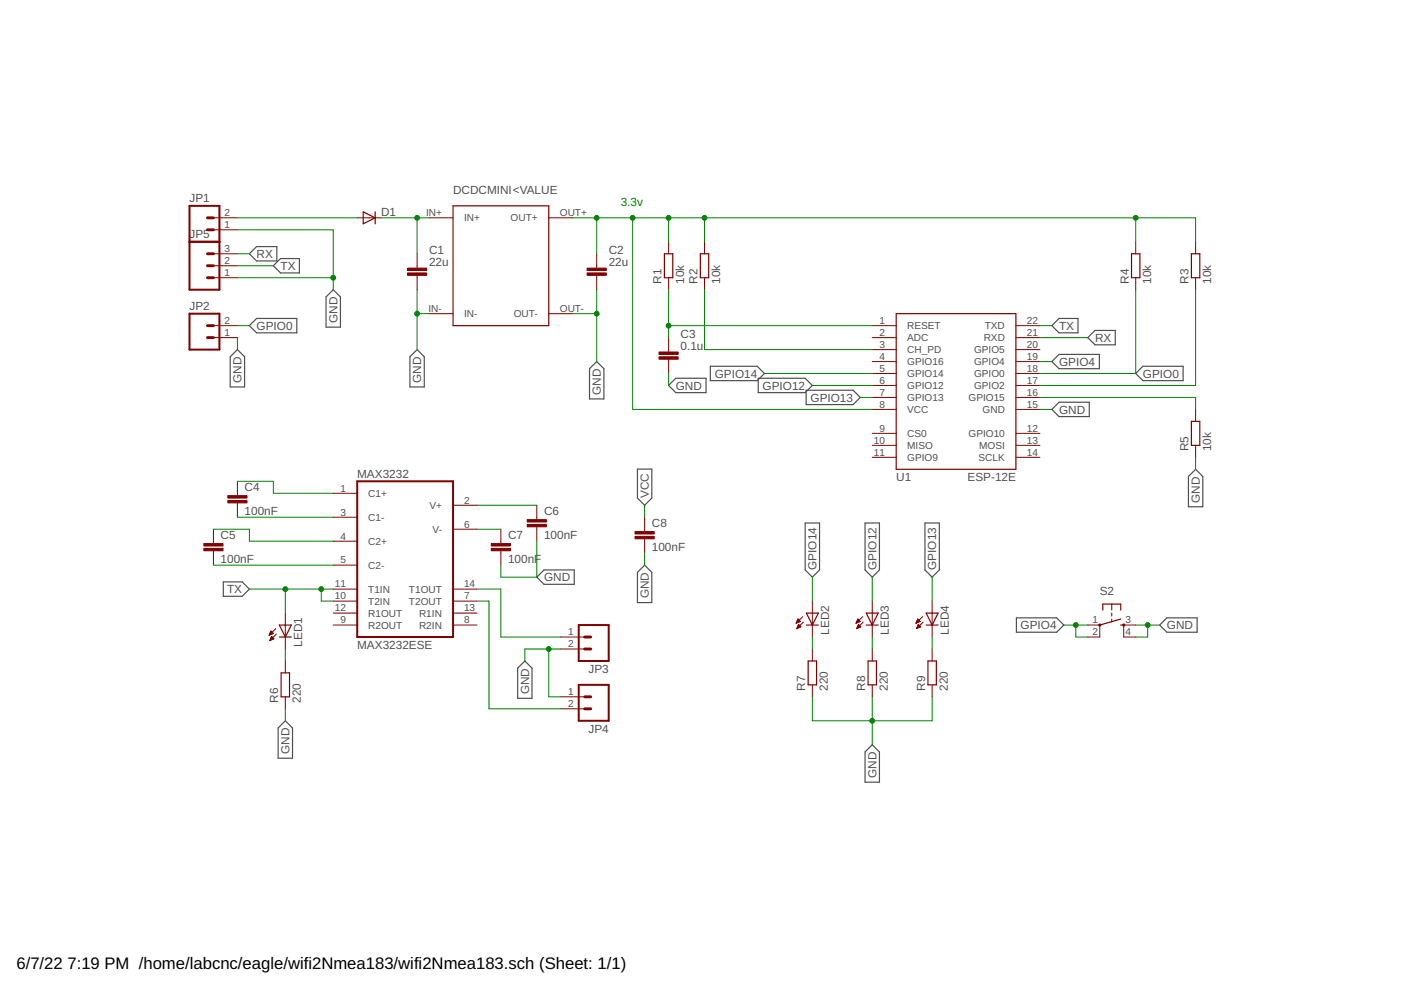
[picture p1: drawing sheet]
<svg xmlns="http://www.w3.org/2000/svg" width="297mm" height="210mm" viewBox="0 0 297 210" stroke-linecap="round" stroke-linejoin="round" font-family="sans-serif">
<g fill="none" stroke="#505050" stroke-width=".25">
<path d="M52.9 53.8l1.5-1.5h4.3v3h-4.3zM58 56.3l1.5-1.5h4v3.1h-4zM48.8 75.6l1.5-1.5 1.6 1.5v6.4h-3.1zM54.4 67.5h8.5v3.1h-8.5l-1.5-1.6zM70.7 61.4l1.5 1.5v6.5h-3.1v-6.5zM88.4 74.1l1.6 1.5v6.4h-3.1v-6.4zM125 78.2l1.5-1.5 1.5 1.5v6.4h-3zM150.6 77.7h9.9l1.6 1.5-1.6 1.5h-9.9zM223 76.7l1.5-1.6h8.6v3.1h-8.6zM224.5 67.5h4.1v3.1h-4.1l-1.5-1.6zM230.6 71.6l1.6-1.5h4.3v3h-4.3zM240.8 79.2l1.5-1.5h8.5v3h-8.5z"/>
<path d="M135.1 99.5h3.1v6.1l-1.5 1.5-1.6-1.5zM143.3 80.2h6.4v3h-6.4l-1.5-1.5zM160.8 80.2h9.9l1.5 1.5-1.5 1.5h-9.9zM170.9 82.7h10l1.5 1.6-1.5 1.5h-10zM223 86.8l1.5-1.5h6.4v3h-6.4zM253.5 99.5l1.5 1.5v6.4h-3v-6.4zM136.7 119.8l1.5 1.5v6.5h-3.1v-6.5zM170.7 110.9h3.1v9.9l-1.6 1.6-1.5-1.6zM183.4 110.9h3.1v9.9l-1.6 1.6-1.5-1.6zM196.1 110.9h3.1v9.9l-1.6 1.6-1.5-1.6zM47.3 123.4h4.1l1.5 1.5-1.5 1.5h-4.1zM113.8 122.4l1.5-1.6h6.5v3.1h-6.5z"/>
<path d="M215.5 131h8.5l1.6 1.5-1.6 1.5h-8.5zM245.9 132.5l1.5-1.5h6.4v3h-6.4zM60.5 152.8l1.5 1.5v6.5h-3v-6.5zM109.7 141.7l1.6-1.6 1.5 1.6v6.4h-3.1zM184.9 157.9l1.6 1.5v6.4h-3.1v-6.4z"/>
</g>
<g fill="none" stroke="#800000" stroke-width=".25">
<path d="M77 44.9l2.5 1.3-2.5 1.3zM79.5 44.9v2.6M96.1 43.6h20.3v25.4h-20.3zM140.9 53.8h1.7v5.1h-1.7zM148.5 53.8h1.8v5.1h-1.8zM239.9 53.8h1.8v5.1h-1.8zM252.6 53.8h1.8v5.1h-1.8zM190 66.5h25.4v33h-25.4zM252.6 89.3h1.8v5.1h-1.8zM59.2 132.5h2.6l-1.3 2.6zM59.2 135.1h2.6M171 132.5h2.5"/>
<path d="M171 130h2.5l-1.3 2.5zM183.7 132.5h2.5M183.7 130h2.5l-1.3 2.5zM196.4 132.5h2.5M196.4 130h2.5l-1.3 2.5zM233.8 129.3v-1.2h3.8v1.2M237.6 132.5h.7M237.6 131.3l-4.4 1.2M59.6 142.7h1.8v5h-1.8zM171.3 140.1h1.8v5.1h-1.8zM184 140.1h1.8v5.1h-1.8zM196.7 140.1h1.8v5.1h-1.8z"/>
</g>
<g fill="none" stroke="#800000" stroke-width=".21">
<path d="M45.3 46.2h5M45.3 48.7h5M45.3 58.9h5M45.3 56.3h5M45.3 53.8h5M75.7 46.2h5.1M88.4 53.8v3.1M88.4 58.4v3M91 46.2h5.1M116.4 46.2h5M126.5 53.8v3.1M126.5 58.4v3"/>
<path d="M141.8 51.3v2.5M141.8 58.9v2.5M149.4 51.3v2.5M149.4 58.9v2.5M240.8 51.3v2.5M240.8 58.9v2.5M253.5 51.3v2.5M253.5 58.9v2.5M45.3 69h5M45.3 71.6h5M91 66.5h5.1M116.4 66.5h5"/>
<path d="M141.8 71.6v3M141.8 76.2v3M184.9 69h5.1M184.9 71.6h5.1M184.9 74.1h5.1M184.9 76.7h5.1M184.9 79.2h5.1M215.4 69h5.1M215.4 71.6h5.1M215.4 74.1h5.1M215.4 76.7h5.1M215.4 79.2h5.1"/>
<path d="M184.9 81.7h5.1M184.9 84.3h5.1M184.9 86.8h5.1M184.9 97h5.1M184.9 91.9h5.1M184.9 94.4h5.1M215.4 81.7h5.1M215.4 84.3h5.1M215.4 86.8h5.1M215.4 97h5.1M215.4 91.9h5.1M215.4 94.4h5.1"/>
<path d="M253.5 86.8v2.5M253.5 94.4v2.6M45.3 112.2v3.1M45.3 116.8v3M50.3 102v3.1M50.3 106.6v3.1M70.7 104.6h5M70.7 109.7h5M70.7 114.7h5M70.7 119.8h5M96.1 107.1h5M96.1 112.2h5"/>
<path d="M106.2 112.2v3.1M106.2 116.8v3M113.8 107.1v3.1M113.8 111.7v3M136.7 109.7v3M136.7 114.2v3.1M57.1 134.6h.1M57.1 134.5h.3M57.2 134.4h.5M57.2 134.3h.7M57.2 135.7h.2M57.3 135.6h.4"/>
<path d="M57.3 134.2h.5M57.3 134h.4M57.3 135.5h.7M57.4 135.4h.6M57.4 133.9h.2M57.4 133.8l.6 .5-.9 .4zM57.4 135.2h.5M57.5 135.1h.3M57.6 135h.1M57.6 134.9l.5 .5-.9 .4zM58.5 133.3l-1.4 1.4M58.6 134.4l-1.4 1.4"/>
<path d="M60.5 130v7.6M70.7 124.9h5M70.7 127.4h5M70.7 130h5M70.7 132.5h5M96.1 124.9h5M96.1 127.4h5M96.1 130h5M96.1 132.5h5M118.9 135.1h5.1M118.9 137.6h5.1M168.8 132.1h.1"/>
<path d="M168.9 132h.3M168.9 131.8h.6M169 131.7h.7M169 133.2h.2M169 131.6h.5M169 133.1h.4M169.1 131.5h.3M169.1 132.9h.6M169.1 131.4h.2M169.1 132.8h.6M169.2 131.3l-.4 .8M169.2 131.3l.5 .5-.9 .3"/>
<path d="M169.2 131.3h.1M169.2 132.7h.4M169.2 132.6h.3M169.3 132.5h.1M169.3 132.4l.5 .5-.9 .4zM170.2 130.7l-1.4 1.4M170.3 131.9l-1.4 1.4M172.2 127.4v7.7M172.2 137.6v2.5M181.5 132.1h.1M181.6 132h.3M181.6 131.8h.6"/>
<path d="M181.7 131.7h.7M181.7 133.2h.1M181.7 131.6h.5M181.7 133.1h.4M181.8 131.5h.3M181.8 132.9h.6M181.8 131.4h.2M181.8 132.8h.6M181.9 131.3h.1M181.9 132.7h.4M181.9 131.3l-.4 .8M181.9 131.3l.5 .5-.9 .3"/>
<path d="M181.9 132.6h.3M182 132.5h.1M182 132.4l.5 .5-.9 .4zM182.9 130.7l-1.4 1.4M183 131.9l-1.4 1.4M184.9 127.4v7.7M184.9 137.6v2.5M194.2 132.1h.1M194.3 132h.3M194.3 131.8h.6M194.4 131.7h.7M194.4 133.2h.1"/>
<path d="M194.4 131.6h.5M194.4 133.1h.4M194.5 131.5h.3M194.5 132.9h.6M194.5 131.4h.2M194.5 132.8h.6M194.6 132.7h.4M194.6 131.3h.1M194.6 131.3l-.4 .8M194.6 131.3l.5 .5-.9 .3M194.6 132.6h.3M194.7 132.5h.1"/>
<path d="M194.7 132.4l.5 .5-.9 .4zM195.6 130.7l-1.4 1.4M195.7 131.9l-1.4 1.4M197.6 127.4v7.7M197.6 137.6v2.5M230.6 132.5h2.6v2.6h-2.6M235.7 128.1v1.2M235.7 130v.6M235.7 131.3v.6M240.8 132.5h-2.5v2.6h2.5M60.5 140.1v2.6M60.5 147.7v2.6"/>
<path d="M118.9 147.7h5.1M118.9 150.3h5.1M172.2 145.2v2.5M184.9 145.2v2.5M197.6 145.2v2.5"/>
</g>
<g fill="none" stroke="#800000" stroke-width=".42">
<path d="M40.2 43.6h6.3v17.8h-6.3zM40.2 51.3h6.3M40.2 66.5h6.3v7.6h-6.3zM75.7 102h20.4v33.1h-20.4zM122.7 132.5h6.4v7.6h-6.4zM122.7 145.2h6.4v7.6h-6.4z"/>
<circle cx="233.2" cy="132.5" r=".13"/>
<circle cx="238.3" cy="132.5" r=".13"/>
</g>
<path d="M44 46.2h1.3M44 48.7h1.3M44 53.8h1.3M44 56.3h1.3M44 58.9h1.3M44 69h1.3M44 71.6h1.3M124 137.6h1.2M124 135.1h1.2M124 150.3h1.2M124 147.7h1.2" fill="none" stroke="#800000" stroke-width=".61"/>
<g fill="#800000" stroke="#800000" stroke-width=".21">
<path d="M86.4 57.9h4.1v.5h-4.1z"/>
<path d="M86.4 56.9h4.1v.5h-4.1z"/>
<path d="M124.5 57.9h4v.5h-4z"/>
<path d="M124.5 56.9h4v.5h-4z"/>
<path d="M139.7 75.6h4.1v.6h-4.1z"/>
<path d="M139.7 74.6h4.1v.5h-4.1z"/>
<path d="M48.3 106.1h4.1v.5h-4.1z"/>
<path d="M48.3 105.1h4.1v.5h-4.1z"/>
<path d="M43.2 116.3h4.1v.5h-4.1z"/>
<path d="M43.2 115.3h4.1v.5h-4.1z"/>
<path d="M111.8 111.2h4v.5h-4z"/>
<path d="M111.8 110.2h4v.5h-4z"/>
<path d="M104.2 116.3h4v.5h-4z"/>
<path d="M104.2 115.3h4v.5h-4z"/>
<path d="M134.6 113.7h4.1v.5h-4.1z"/>
<path d="M134.6 112.7h4.1v.5h-4.1z"/>
</g>
<g fill="none" stroke="#008000" stroke-width=".21">
<path d="M50.3 46.2h25.4M50.3 48.7h20.4v12.7M50.3 58.9h20.4M50.3 53.8h2.6M50.3 56.3h7.7M80.8 46.2h10.2M88.4 46.2v7.6M121.4 46.2h132.1v5.1M126.5 46.2v7.6M134.1 46.2v40.6h50.8M141.8 46.2v5.1M149.4 46.2v5.1"/>
<path d="M240.8 46.2v5.1M50.3 71.6v2.5M50.3 69h2.6M88.4 61.4v12.7M88.4 66.5h2.6M121.4 66.5h5.1M126.5 61.4v15.3M141.8 61.4v10.2M141.8 79.2v2.5M141.8 69h43.1M149.4 61.4v12.7h35.5M162.1 79.2h22.8"/>
<path d="M220.5 71.6h10.1M220.5 69h2.5M220.5 76.7h2.5M240.8 61.4v17.8h-20.3M253.5 61.4v20.3h-33M172.2 81.7h12.7M182.4 84.3h2.5M220.5 84.3h33v2.5M220.5 86.8h2.5M253.5 97v2.5M45.3 112.2h7.6v2.5h17.8M45.3 119.8h25.4"/>
<path d="M50.3 109.7h20.4M50.3 102h7.7v2.6h12.7M101.1 107.1h12.7M101.1 112.2h5.1M113.8 114.7v7.7h-7.6v-2.6M136.7 107.1v2.6M136.7 117.3v2.5M52.9 124.9h17.8M60.5 124.9v5.1M60.5 137.6v2.5M68.1 124.9v2.5h2.6M101.1 124.9h5.1v10.2h12.7"/>
<path d="M101.1 127.4h2.6v22.9h15.2M116.4 137.6v10.1h2.5M118.9 137.6h-7.6v2.5M172.2 122.4v5M172.2 135.1v2.5M184.9 122.4v5M184.9 135.1v2.5M197.6 122.4v5M197.6 135.1v2.5M225.6 132.5h5M228.1 132.5v2.6h2.5M240.8 132.5h5.1"/>
<path d="M243.3 132.5v2.6h-2.5M60.5 150.3v2.5M172.2 147.7v5.1h25.4v-5.1M184.9 147.7v10.2"/>
</g>
<g fill="#008000" stroke="#008000" stroke-width=".21">
<circle cx="88.4" cy="46.2" r=".51"/>
<circle cx="70.7" cy="58.9" r=".51"/>
<circle cx="88.4" cy="66.5" r=".51"/>
<circle cx="126.5" cy="66.5" r=".51"/>
<circle cx="116.4" cy="137.6" r=".51"/>
<circle cx="184.9" cy="152.8" r=".51"/>
<circle cx="243.3" cy="132.5" r=".51"/>
<circle cx="68.1" cy="124.9" r=".51"/>
<circle cx="60.5" cy="124.9" r=".51"/>
<circle cx="126.5" cy="46.2" r=".51"/>
<circle cx="134.1" cy="46.2" r=".51"/>
<circle cx="141.8" cy="46.2" r=".51"/>
<circle cx="149.4" cy="46.2" r=".51"/>
<circle cx="240.8" cy="46.2" r=".51"/>
<circle cx="141.8" cy="69" r=".51"/>
<circle cx="228.1" cy="132.5" r=".51"/>
</g>
<g font-size="3.5">
<text x="3.5" y="205.4">6/7/22</text>
<text x="14.3" y="205.4">7:19 PM /home/labcnc/eagle/wifi2Nmea183/wifi2Nmea183.sch (Sheet: 1/1)</text>
</g>
<g font-size="2.5" fill="#505050">
<text x="96" y="41.1">DCDCMINI&lt;VALUE</text>
<text x="40.2" y="42.9">JP1</text>
<text x="80.8" y="45.7">D1</text>
<text x="40.2" y="50.5">JP5</text>
<text x="91" y="53.8">C1</text>
<text x="129.1" y="53.8">C2</text>
<text x="54.4" y="54.7">RX</text>
<text x="59.5" y="57.2">TX</text>
<text x="91" y="56.3">22u</text>
<text x="129.1" y="56.3">22u</text>
<text x="40.2" y="65.7">JP2</text>
<text x="140.3" y="60.2" transform="rotate(-90 140.3 60.2)">R1</text>
<text x="145.1" y="60.2" transform="rotate(-90 145.1 60.2)">10k</text>
<text x="147.9" y="60.2" transform="rotate(-90 147.9 60.2)">R2</text>
<text x="152.7" y="60.2" transform="rotate(-90 152.7 60.2)">10k</text>
<text x="239.3" y="60.2" transform="rotate(-90 239.3 60.2)">R4</text>
<text x="244.1" y="60.2" transform="rotate(-90 244.1 60.2)">10k</text>
<text x="252" y="60.2" transform="rotate(-90 252 60.2)">R3</text>
<text x="256.8" y="60.2" transform="rotate(-90 256.8 60.2)">10k</text>
<text x="54.4" y="69.9">GPIO0</text>
<text x="71.5" y="68.5" transform="rotate(-90 71.5 68.5)">GND</text>
<text x="144.3" y="71.6">C3</text>
<text x="224.5" y="69.9">TX</text>
<text x="144.3" y="74.1">0.1u</text>
<text x="224.5" y="77.5">GPIO4</text>
<text x="232.2" y="72.5">RX</text>
<text x="51.2" y="81.2" transform="rotate(-90 51.2 81.2)">GND</text>
<text x="89.3" y="81.2" transform="rotate(-90 89.3 81.2)">GND</text>
<text x="127.4" y="83.7" transform="rotate(-90 127.4 83.7)">GND</text>
<text x="143.3" y="82.6">GND</text>
<text x="151.5" y="80.1">GPIO14</text>
<text x="161.7" y="82.6">GPIO12</text>
<text x="242.3" y="80.1">GPIO0</text>
<text x="171.8" y="85.2">GPIO13</text>
<text x="224.5" y="87.7">GND</text>
<text x="252" y="95.7" transform="rotate(-90 252 95.7)">R5</text>
<text x="256.8" y="95.7" transform="rotate(-90 256.8 95.7)">10k</text>
<text x="75.7" y="101.4">MAX3232</text>
<text x="51.9" y="104.2">C4</text>
<text x="137.6" y="105.6" transform="rotate(-90 137.6 105.6)">VCC</text>
<text x="190" y="102">U1</text>
<text x="205.1" y="102">ESP-12E</text>
<text x="254.4" y="106.6" transform="rotate(-90 254.4 106.6)">GND</text>
<text x="51.9" y="109.3">100nF</text>
<text x="115.3" y="109.3">C6</text>
<text x="138.2" y="111.8">C8</text>
<text x="46.8" y="119.4">100nF</text>
<text x="46.8" y="114.4">C5</text>
<text x="107.7" y="119.4">100nF</text>
<text x="107.7" y="114.4">C7</text>
<text x="115.3" y="114.4">100nF</text>
<text x="138.2" y="116.9">100nF</text>
<text x="48.2" y="125.8">TX</text>
<text x="115.3" y="123.2">GND</text>
<text x="173.1" y="120.8" transform="rotate(-90 173.1 120.8)">GPIO14</text>
<text x="185.8" y="120.8" transform="rotate(-90 185.8 120.8)">GPIO12</text>
<text x="198.5" y="120.8" transform="rotate(-90 198.5 120.8)">GPIO13</text>
<text x="137.6" y="126.9" transform="rotate(-90 137.6 126.9)">GND</text>
<text x="233.2" y="126.2">S2</text>
<text x="64" y="137.1" transform="rotate(-90 64 137.1)">LED1</text>
<text x="75.7" y="137.6">MAX3232ESE</text>
<text x="175.8" y="134.5" transform="rotate(-90 175.8 134.5)">LED2</text>
<text x="188.5" y="134.5" transform="rotate(-90 188.5 134.5)">LED3</text>
<text x="201.2" y="134.5" transform="rotate(-90 201.2 134.5)">LED4</text>
<text x="216.4" y="133.4">GPIO4</text>
<text x="247.4" y="133.4">GND</text>
<text x="124.8" y="142.7">JP3</text>
<text x="59" y="149" transform="rotate(-90 59 149)">R6</text>
<text x="63.8" y="149" transform="rotate(-90 63.8 149)">220</text>
<text x="112.2" y="147.2" transform="rotate(-90 112.2 147.2)">GND</text>
<text x="170.7" y="146.5" transform="rotate(-90 170.7 146.5)">R7</text>
<text x="175.5" y="146.5" transform="rotate(-90 175.5 146.5)">220</text>
<text x="183.4" y="146.5" transform="rotate(-90 183.4 146.5)">R8</text>
<text x="188.2" y="146.5" transform="rotate(-90 188.2 146.5)">220</text>
<text x="196.1" y="146.5" transform="rotate(-90 196.1 146.5)">R9</text>
<text x="200.9" y="146.5" transform="rotate(-90 200.9 146.5)">220</text>
<text x="124.8" y="155.4">JP4</text>
<text x="61.4" y="159.9" transform="rotate(-90 61.4 159.9)">GND</text>
<text x="185.8" y="165" transform="rotate(-90 185.8 165)">GND</text>
</g>
<text font-size="2.5" fill="#008000" x="131.6" y="43.6">3.3v</text>
<g font-size="2.1" fill="#505050">
<text x="47.6" y="45.8">2</text>
<text x="90.3" y="45.8">IN+</text>
<text x="98.4" y="46.9">IN+</text>
<text x="108.3" y="46.9">OUT+</text>
<text x="118.7" y="45.8">OUT+</text>
<text x="47.6" y="48.4">1</text>
<text x="47.6" y="53.4">3</text>
<text x="47.6" y="58.5">1</text>
<text x="47.6" y="56">2</text>
<text x="47.6" y="71.2">1</text>
<text x="47.6" y="68.7">2</text>
<text x="90.9" y="66.1">IN-</text>
<text x="98.4" y="67.3">IN-</text>
<text x="108.9" y="67.3">OUT-</text>
<text x="118.7" y="66.1">OUT-</text>
<text x="186.5" y="68.7">1</text>
<text x="186.5" y="71.2">2</text>
<text x="192.3" y="69.8">RESET</text>
<text x="208.8" y="69.8">TXD</text>
<text x="217.7" y="71.2">21</text>
<text x="217.7" y="68.7">22</text>
<text x="186.5" y="73.8">3</text>
<text x="186.5" y="76.3">4</text>
<text x="192.3" y="72.3">ADC</text>
<text x="192.3" y="74.9">CH_PD</text>
<text x="192.3" y="77.4">GPIO16</text>
<text x="206.5" y="77.4">GPIO4</text>
<text x="206.5" y="74.9">GPIO5</text>
<text x="208.6" y="72.3">RXD</text>
<text x="217.7" y="76.3">19</text>
<text x="217.7" y="73.8">20</text>
<text x="186.5" y="78.8">5</text>
<text x="186.5" y="81.4">6</text>
<text x="186.5" y="83.9">7</text>
<text x="192.3" y="80">GPIO14</text>
<text x="192.3" y="82.5">GPIO12</text>
<text x="206.5" y="82.5">GPIO2</text>
<text x="206.5" y="80">GPIO0</text>
<text x="217.7" y="83.9">16</text>
<text x="217.7" y="81.4">17</text>
<text x="217.7" y="78.8">18</text>
<text x="186.5" y="86.5">8</text>
<text x="192.3" y="85">GPIO13</text>
<text x="192.3" y="87.6">VCC</text>
<text x="205.3" y="85">GPIO15</text>
<text x="208.3" y="87.6">GND</text>
<text x="217.7" y="86.5">15</text>
<text x="185.3" y="94.1">10</text>
<text x="186.5" y="91.5">9</text>
<text x="192.3" y="92.7">CS0</text>
<text x="192.3" y="95.2">MISO</text>
<text x="205.3" y="92.7">GPIO10</text>
<text x="207.6" y="95.2">MOSI</text>
<text x="217.7" y="91.5">12</text>
<text x="217.7" y="94.1">13</text>
<text x="185.3" y="96.6">11</text>
<text x="192.3" y="97.7">GPIO9</text>
<text x="207.5" y="97.7">SCLK</text>
<text x="217.7" y="96.6">14</text>
<text x="72.2" y="104.2">1</text>
<text x="78.1" y="105.3">C1+</text>
<text x="91" y="107.9">V+</text>
<text x="98.4" y="106.8">2</text>
<text x="72.2" y="109.3">3</text>
<text x="78.1" y="110.4">C1-</text>
<text x="91.7" y="113">V-</text>
<text x="98.4" y="111.8">6</text>
<text x="72.2" y="114.4">4</text>
<text x="72.2" y="119.5">5</text>
<text x="78.1" y="115.5">C2+</text>
<text x="71" y="124.5">11</text>
<text x="78.1" y="120.6">C2-</text>
<text x="78.1" y="125.7">T1IN</text>
<text x="86.7" y="125.7">T1OUT</text>
<text x="98.4" y="124.5">14</text>
<text x="71" y="127.1">10</text>
<text x="71" y="129.6">12</text>
<text x="78.1" y="128.2">T2IN</text>
<text x="78.1" y="130.7">R1OUT</text>
<text x="86.7" y="128.2">T2OUT</text>
<text x="88.8" y="130.7">R1IN</text>
<text x="98.4" y="127.1">7</text>
<text x="98.4" y="129.6">13</text>
<text x="72.2" y="132.2">9</text>
<text x="78.1" y="133.3">R2OUT</text>
<text x="88.8" y="133.3">R2IN</text>
<text x="98.4" y="132.2">8</text>
<text x="120.5" y="134.7">1</text>
<text x="120.5" y="137.2">2</text>
<text x="231.6" y="132.2">1</text>
<text x="231.6" y="134.7">2</text>
<text x="238.6" y="132.2">3</text>
<text x="238.6" y="134.7">4</text>
<text x="120.5" y="147.4">1</text>
<text x="120.5" y="149.9">2</text>
</g>
</svg>
